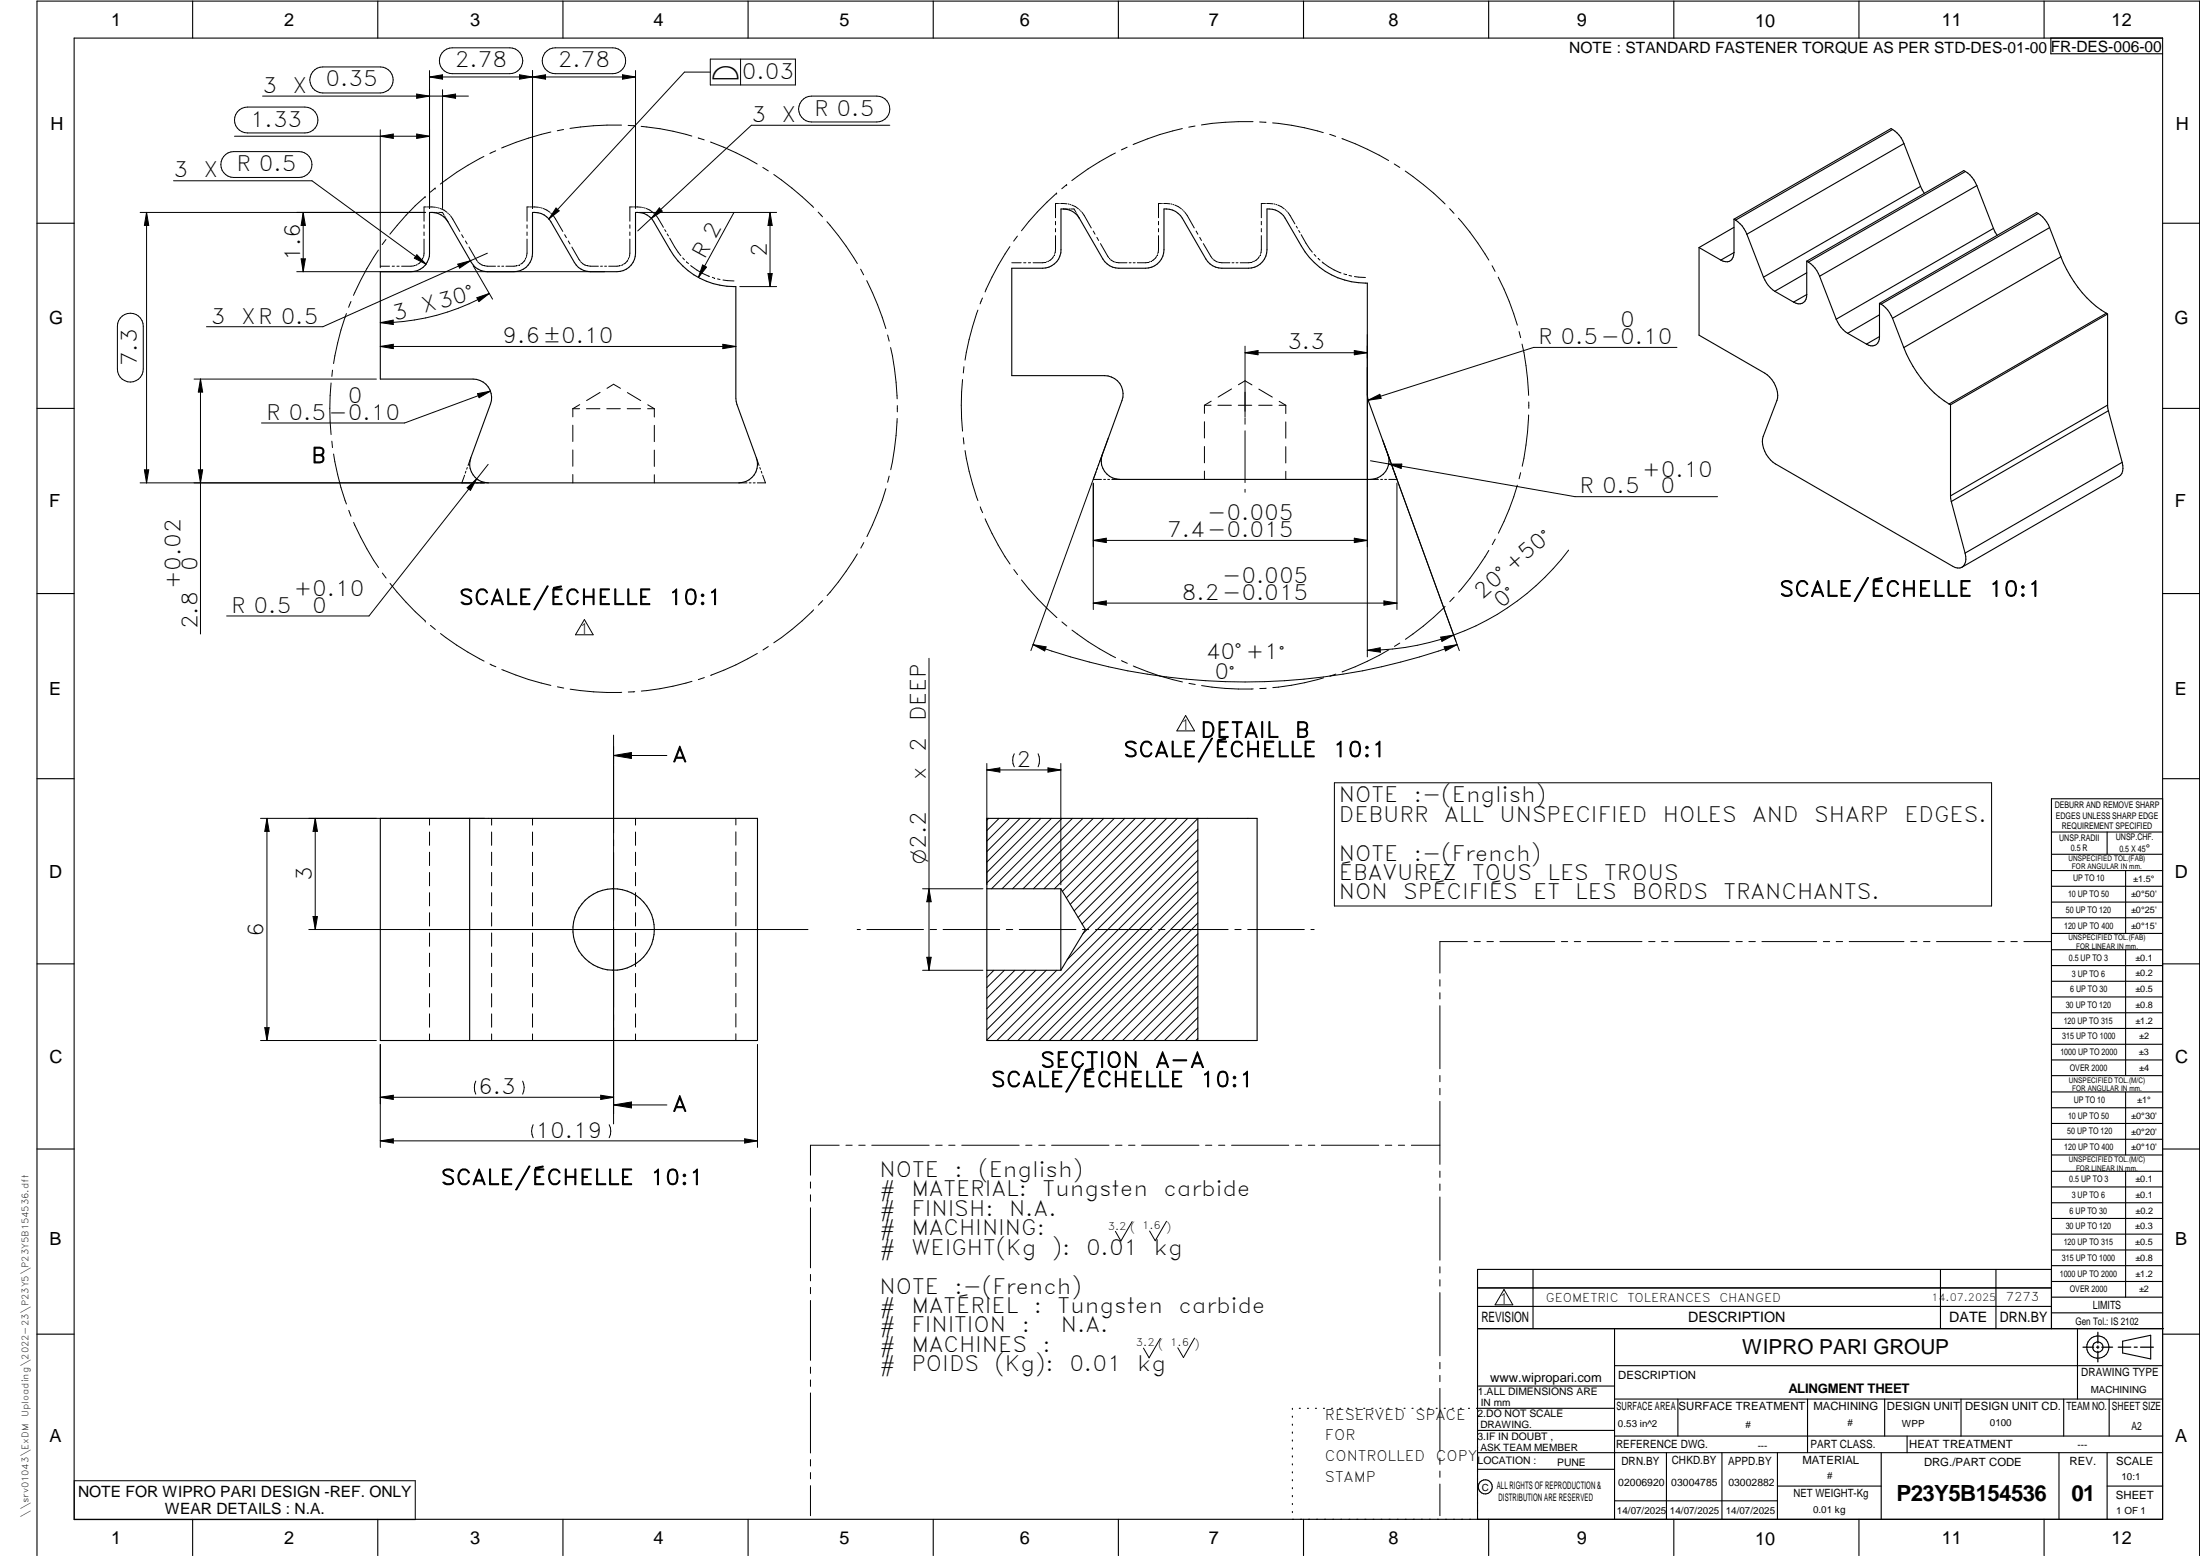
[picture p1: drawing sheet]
<svg xmlns="http://www.w3.org/2000/svg" width="594mm" height="420mm" viewBox="0 0 594 420" stroke-linecap="round" stroke-linejoin="round" font-family="sans-serif">
<g fill="none" stroke="#000" stroke-width=".3">
<path d="M20 10.3h564v400h-564zM52 .3v10M102 .3v10M152 .3v10M202 .3v10M252 .3v10M302 .3v10M352 .3v10M402 .3v10M452 .3v10M502 .3v10M552 .3v10"/>
<path d="M553.8 10.3v4.2h30.2M511.1 35l1.2 .9a7.1 7.1 0 0 1 1.8 2.9M511.1 35l-42.4 24.4M511.1 35l-.4-.3-42.5 24.5M514.1 38.8l4.5 11.5M514.1 38.8l-42.4 24.4M116 57.4a5.1 5.1 0 0 1 4.9 2.5l6.4 11a5 5 0 0 0 4.3 2.5h7.2a4.9 4.9 0 0 0 5-5v-11a5.1 5.1 0 0 1 5 2.5l6.3 11a5 5 0 0 0 4.3 2.5h7.2a5 5 0 0 0 5-5v-11a5 5 0 0 1 4.9 2.5l4.4 7.5a20 20 0 0 0 17.8 10l.1 31 5.5 15.3a5 5 0 0 1-4.7 6.7h-67.8a5.1 5.1 0 0 1-4.7-6.7l5.4-14.6a5 5 0 0 0-4.7-6.7h-25.1v-29h8.3a4.9 4.9 0 0 0 5-5zM286.5 56.4a5.1 5.1 0 0 1 5 2.5l6.3 11a5 5 0 0 0 4.3 2.5h7.2a5 5 0 0 0 5-5v-11a5.1 5.1 0 0 1 5 2.5l6.3 11a5 5 0 0 0 4.3 2.5h7.2a5 5 0 0 0 5-5v-11a5 5 0 0 1 4.9 2.5l4.4 7.5a20 20 0 0 0 17.8 10.1l.1 30.9 5.5 15.3a5 5 0 0 1-4.7 6.8h-67.7a5 5 0 0 1-4.7-6.8l5.3-14.5a5 5 0 0 0-4.7-6.8h-25.1v-29h8.3a5 5 0 0 0 5-5zM468.2 59.2v9M468.2 59.2l.5 .2M468.7 59.4l.6 .5a7.4 7.4 0 0 1 2.4 3.3M518.6 50.3l1 1.9"/>
<path d="M518.6 50.3l-42.4 24.5M530.7 46.3l1.8 1.6 1.3 2.2M530.7 46.3l-42.4 24.5M530.7 46.3l-.4-.2-42.4 24.4M533.8 50.1l4.5 11.6M533.8 50.1l-42.4 24.5M550.4 57.7l1.7 1.5 1.4 2.3M550.4 57.7l-42.4 24.4M550.4 57.7l-.5-.3-42.4 24.5M10 60.3h10M458.8 66.8v23.7l17.7 10.3a7.2 7.2 0 0 1 3.3 7.3l-3.7 9.8a7.3 7.3 0 0 0 3.3 7.4l47.9 27.6a2.14 2.14 0 0 0 2.4 .3 2.14 2.14 0 0 0 1.2-2.2l-.3-1.6M458.8 66.8l5.9 3.4"/>
<path d="M468.2 68.2a2.18 2.18 0 0 1-1 2.3 2.18 2.18 0 0 1-2.5-.3M468.2 68.2l-3.5 2M468.2 61.4l-9.4 5.4M471.7 63.2l4.5 11.6M476.2 74.8l1.3 2.3 1.7 1.6M479.2 78.7l5.1 2.9M487.9 70.5l.4 .3M487.9 70.5v9M487.9 79.5a2.18 2.18 0 0 1-1.1 2.3 2.18 2.18 0 0 1-2.5-.2M487.9 73.7l-8.7 5M487.9 79.5l-3.6 2.1M488.3 70.8l1.8 1.5 1.3 2.3"/>
<path d="M491.4 74.6l4.4 11.6M538.3 61.7l-42.5 24.5M538.3 61.7l1 1.8M553.5 61.5l3 7.8M553.5 61.5l-42.5 24.4M556.5 69.3a30.9 30.9 0 0 0 12.6 15.5M556.5 69.3l-42.4 24.6M584 60.3h10M495.8 86.2l1.4 2.2 1.7 1.6M498.9 90l5.1 2.9M507.5 81.9v9M507.5 90.9a2.15 2.15 0 0 1-1 2.3 2.15 2.15 0 0 1-2.5-.3"/>
<path d="M507.5 85l-8.6 5M507.5 90.9l-3.5 2M507.5 81.9l.5 .2M508 82.1l1.7 1.6 1.3 2.2M511 85.9l3.1 8M514.1 93.9a31.6 31.6 0 0 0 12.2 15.2M568.8 84.6l-42.5 24.5M569.1 84.8v24.6M569.1 84.8l-42.4 24.5M10 110.3h10M526.3 109.1l.4 .2M526.7 109.3v24.6"/>
<path d="M569.1 109.4l-42.4 24.5M569.1 109.4l.2 1.5M569.3 110.9l-42.4 24.5M569.3 110.9l3.8 13.9M584 110.3h10M526.7 133.9l.2 1.5M526.9 135.4l3.7 14M573.1 124.8a3.2 3.2 0 0 1-.9 3.9l-42.4 24.5M573.1 124.8l-42.5 24.6M10 160.3h10M584 160.3h10M10 210.3h10"/>
<path d="M584 215.7h-30v143.1M584 210.3h10M102.7 221h101.8v60h-101.8zM126.8 221v60M266.5 221h73v60h-73zM266.5 240h20M286.5 240l6.6 11-6.6 11M286.5 240v22M323.5 221v60M554 224.7h30M554 230.7h30M554 235.1h30"/>
<path d="M554 239.3h30M569 224.7v6M574 235.1v17M554 243.6h30M554 247.8h30M554 252.1h30M554 256.5h30M574 256.5v33.9M10 260.3h10M266.5 262h20M554 260.7h30M554 265h30"/>
<path d="M554 269.2h30M554 273.5h30M554 277.7h30M584 260.3h10M554 282h30M554 286.2h30M554 290.4h30M554 294.9h30M554 299.1h30M574 294.9v17M10 310.3h10M554 303.4h30"/>
<path d="M554 307.6h30M554 311.9h30M554 316.3h30M574 316.3v34M584 310.3h10M554 320.5h30M554 324.8h30M554 329h30M554 333.2h30M554 337.5h30M399 358.8h185.2M399 352.8h155"/>
<path d="M399 347.8h155M414 342.8v16M436 358.8v51.5M524 342.8v16M539 342.8v16M554 341.8h30M554 346h30M554 350.3h30M554 354.5h30M554 342.8h-155v67.5M561 358.8v19M10 360.3h10"/>
<path d="M399 374.3h37M436 377.8h148M453.1 377.8v10M488.1 377.8v14.5M508.9 377.8v10M529.5 377.8v10M557.3 377.8v10M569.5 377.8v10M573.2 362.2l7.6-1.6v6.3l-7.6-1.6zM584 368.8h-148M584 360.3h10M349 380.3v.3"/>
<path d="M349 382.4v.3M349 384.6v.3M349 386.7v.3M349 388.8v.3M349 391v.3M349 393.1v.3M349 395.3v.3M349 397.4v.3M349 399.5v.3M350.9 380.3h.2M353.1 380.3h.2M355.2 380.3h.3"/>
<path d="M357.4 380.3h.3M359.6 380.3h.3M361.7 380.3h.3M363.9 380.3h.3M366.1 380.3h.3M368.3 380.3h.2M370.4 380.3h.3M372.6 380.3h.3M374.8 380.3h.3M376.9 380.3h.4M379.1 380.3h.3M381.3 380.3h.3"/>
<path d="M383.4 380.3h.4M385.6 380.3h.3M387.8 380.3h.3M390 380.3h.3M392.2 380.3h.3M394.3 380.3h.3M396.5 380.3h.3M398.7 380.3h37.3M399 396.7h37M399 392.3h185M399 386.2h37M436 387.8h148"/>
<path d="M450 392.3v18M465 392.3v18M480 392.3v18M508 392.3v18M515 387.8v4.5M556 392.3v18M569 392.3v18M52 410.3v9.7M102 410.3v9.7M152 410.3v9.7M202 410.3v9.7M252 410.3v9.7"/>
<path d="M302 410.3v9.7M349 401.7v.3M349 403.8v.4M349 406v.3M349 408.1v.3M352 410.3v9.7M402 410.3v9.7M436 405.3h44M452 410.3v9.7M480 401.3h28M502 410.3v9.7M552 410.3v9.7"/>
<path d="M569 401.3h15M10 420v-419.7h584v419.7"/>
<circle cx="165.7" cy="251" r="11"/>
<circle cx="566.5" cy="363.7" r="1.39"/>
<circle cx="566.5" cy="363.8" r="3"/>
<circle cx="401.1" cy="401.5" r="1.9"/>
</g>
<g fill="none" stroke="#000" stroke-width=".27">
<path d="M85 18.8l.6-.4 1.6-.3h15.5a3.5 3.5 0 0 1 3.5 3.5 3.5 3.5 0 0 1-3.5 3.5h-15.5a3.5 3.5 0 0 1-3.3-2.4 3.5 3.5 0 0 1 1.1-3.9zM116 19.1v37.2M120 13.7l1.4-.7 .7-.1h15.6a3.5 3.5 0 0 1 3.5 3.5 3.5 3.5 0 0 1-3.5 3.5h-15.6a3.5 3.5 0 0 1-3.3-2.3 3.5 3.5 0 0 1 1.2-3.9zM143.8 19.1v37.2M147.2 14.2a3.5 3.5 0 0 1 2.7-1.3h15.6a3.5 3.5 0 0 1 3.4 3.5 3.5 3.5 0 0 1-3.4 3.5h-15.6a3.5 3.5 0 0 1-3.1-2 3.5 3.5 0 0 1 .4-3.7zM171.6 19.1v37.2M191.8 19.5h-7l-36.6 39.6M191.8 16h23v6.9h-23zM200 16v6.9M63.3 36.8h52.7M64.1 30.2a3.5 3.5 0 0 1 2.7-1.3h15.5a3.5 3.5 0 0 1 3.5 3.5 3.5 3.5 0 0 1-3.5 3.5h-15.5a3.5 3.5 0 0 1-3.1-2 3.5 3.5 0 0 1 .4-3.7zM70.9 26h55.6"/>
<path d="M102.7 35.1v37.2M102.7 36.8l3.5-.6v1.2zM112.5 36.2l3.5 .6-3.5 .6zM112.5 25.4l3.5 .6-3.5 .5zM116 20.8h55.6M116 20.8l3.5-.6v1.2zM119.5 26l3.5-.6v1.1zM119.5 24.2v32.1M140.3 20.2l7 1.2v-1.2l-7 1.2zM148.8 35.6a80.7 80.7 0 0 0-13.3 4.4M152.2 35l-1.7 .3M167.8 33.8h-.3a77 77 0 0 0-13.6 .9"/>
<path d="M168.1 20.2l3.5 .6-3.5 .6zM169.6 33.9l1.8 .1M173.1 34.1a67.6 67.6 0 0 1 13.7 2.6M188.5 37.3l1.7 .5M191.8 38.4a73.3 73.3 0 0 1 12.7 5.9M216.4 27.3a3.3 3.3 0 0 1 2.8-1.3h17.6a3.5 3.5 0 0 1 3.5 3.4 3.5 3.5 0 0 1-3.5 3.5h-17.6a3.5 3.5 0 0 1-3.2-1.9 3.5 3.5 0 0 1 .4-3.7zM240.3 33.8h-37.4l-30.7 28.6M304.4 39.8l-1.6 .7M319.3 34.7a71.1 71.1 0 0 0-13.3 4.3M322.7 34l-1.7 .3M338.4 32.9h-.4a77 77 0 0 0-13.6 .8M340.1 32.9l1.8 .1"/>
<path d="M343.7 33.2a67.6 67.6 0 0 1 13.6 2.6M359.1 36.3l1.6 .5M362.4 37.4a73.3 73.3 0 0 1 12.6 5.9M37.8 57.4h77.1M39.6 57.4l.6 3.5h-1.2zM39.6 57.4v73M46.9 48.8h37.3l30.9 22.5M60.4 42.2a3.3 3.3 0 0 1 2.7-1.3h17.6a3.5 3.5 0 0 1 3.5 3.5 3.5 3.5 0 0 1-3.5 3.5h-17.6a3.5 3.5 0 0 1-3.1-2 3.5 3.5 0 0 1 .4-3.7zM81.9 57.4v16M81.9 57.4l.6 3.5h-1.2zM114.8 53.1h.1M114.8 53.1a71.9 71.9 0 0 0-9.5 10.1"/>
<path d="M115.1 55.9h-.6v3.8M115.3 55.9h.1M115.6 55.9h.2M115.9 55.9l1.7 .1M116.6 57.4h.9M117.5 50.8l-1.3 1.1M117.5 50.8h.1M117.7 57.4h.2M117.9 56l.2 .1M118.2 57.4h.2M118.4 56.1l.2 .1M118.6 57.4h.9l.4 .7"/>
<path d="M118.9 56.3l1.8 1M120.1 58.4l.1 .1M120.3 58.8l.1 .1M120.5 59.1l.4 .8M120.9 57.5l.2 .2M121.3 57.9l.1 .1M121.7 58.3l2.5 4.2M130.7 42.2a72.4 72.4 0 0 0-11.8 7.5M133.9 40.7l-1.6 .7M142.9 55.9h-.6v3.8M143.1 55.9h.1M143.4 55.9h.1"/>
<path d="M143.8 55.9l1.6 .1M145.7 56l.2 .1M146.2 56.1l.2 .1M146.7 56.3l1.8 1M148.7 57.5l.2 .2M149.1 57.9l.1 .1M149.4 58.3l2.6 4.2M150.1 56.2l.9 .7-2.8 2.2zM170.7 55.9h-.6v3.8M170.9 55.9h.1M171.2 55.9h.2M171.6 55.9l1.6 .1"/>
<path d="M172.6 57.4h37.1M173.5 56l.2 .1M174 56.1l.2 .1M174.5 56.3l1.8 1M176.5 57.5l.2 .2M176.9 57.9l.1 .1M177.2 58.3l1.9 3.1M178 56.1l.8 .9-2.9 2zM198.2 57.4l-9.6 17.5M206 45.2l1.5 .9M207.9 57.4l.6 3.5h-1.1zM207.9 57.4v20"/>
<path d="M209 47.1a82.7 82.7 0 0 1 10.7 8.9M220.9 57.3l1.2 1.2M223.3 59.9a77.8 77.8 0 0 1 8.2 11.3M285 59.8v.9M285.3 52.2a71.4 71.4 0 0 0-9.5 10.1M285.3 52.2h.1M285.6 54.9h-.6v3.9M285.8 54.9h.2M286.2 54.9h.1M286.5 54.9l1.6 .1M287.1 56.4h.9M288 49.9h.1"/>
<path d="M288 49.9l-1.3 1.1M288.2 56.4h.2M288.5 55.1h.2M288.7 56.4h.2M288.9 55.2l.2 .1M289.1 56.4h.9l.5 .8M289.4 55.4l1.8 1M290.6 57.4l.1 .2M290.8 57.8l.1 .2M291 58.2l.5 .7M291.4 56.6l.2 .1M291.8 56.9l.2 .2"/>
<path d="M292.2 57.3l2.5 4.3M301.2 41.3a72.4 72.4 0 0 0-11.8 7.5M312.8 59.8v.9M313.4 54.9h-.6v3.9M313.6 54.9h.2M314 54.9h.1M314.3 54.9l1.6 .1M316.2 55.1h.2M316.7 55.2l.2 .1M317.2 55.4l1.8 1M319.2 56.6l.2 .1M319.6 56.9l.2 .2"/>
<path d="M319.9 57.3l2.6 4.3M340.6 59.8v.9M341.2 54.9h-.6v3.9M341.4 54.9h.1M341.8 54.9h.1M342.1 54.9l1.6 .1M344 55.1h.2M344.5 55.2l.3 .1M345.1 55.4l1.7 1M347 56.6l.2 .1M347.4 56.9l.1 .2M347.8 57.3l1.9 3.2"/>
<path d="M376.5 44.3l1.5 .9M379.5 46.2a82.7 82.7 0 0 1 10.7 8.9M391.4 56.3l1.2 1.3M393.8 58.9a71.3 71.3 0 0 1 8.2 11.3M80.1 73.4h83.2M81.3 69.9h1.2l-.6 3.5zM102.2 67.5a75.4 75.4 0 0 0-6.7 12.3M102.7 71.9h2.5M104.2 64.7l-1 1.3M105.9 71.9h.6M107.2 71.9h.6M111.8 71.8l-3.3 .1"/>
<path d="M112.2 71.6l-.2 .1M112.6 68.8l2.5 2.5-3.2-1.6zM112.6 71.5h-.2M114 70.2l-1.2 1.1M114.2 69.9l-.1 .1M114.3 69.4v.2M114.5 64.6l-.1 4.6M114.5 60.7v.9M114.5 62.7v.9M123.6 71.3l3.5-.9-3 2zM124.7 63.4l.4 .8M125.7 65.1l.4 .8"/>
<path d="M126.7 66.7l2.2 3.8M127.8 71.8l5.2 9M129 70.7l.1 .1M129.2 70.9l.1 .1M129.4 71.1l.9 .5M130.5 71.7h.1M130.8 71.8h.1M131.1 71.8l2.7 .1M131.6 68.4l-44.4 19.8h-31.5M132.1 79.2a58.5 58.5 0 0 1-29.4 7.9M134.4 71.9h.5M135.5 71.9h.5"/>
<path d="M139.6 71.8l-3 .1M140 71.6l-.2 .1M140.2 71.5h.1M141.8 70.2l-1.2 1.1M141.9 69.9v.1M142.1 69.4v.2M142.3 64.6l-.1 4.6M142.3 60.7v.9M142.3 62.7v.9M152.5 63.4l.4 .8M153.5 65.1l.4 .8M154.4 66.7l2.3 3.8"/>
<path d="M156.8 70.7l.1 .1M157 70.9l.1 .1M157.2 71.1l1 .5M158.3 71.7h.1M158.6 71.8h.1M158.9 71.8l2.7 .1M162.2 71.9h.5M163.3 71.9h.5M167.4 71.8l-3 .1M167.8 71.6l-.2 .1M168.2 71.5h-.2M169.5 70.2l-1.1 1.1"/>
<path d="M169.7 69.9v.1M169.9 69.4l-.1 .2M170.1 64.6l-.1 4.6M170.1 60.7v.9M170.1 62.7v.9M179.5 62l.3 .5M180.2 63.2l.3 .5M180.8 64.3l1.4 2.3 1.6 2.4M184.4 69.6l.4 .5M185.4 70.7l.5 .5M186.5 71.7a18 18 0 0 0 5.1 2.9M189.7 71.5l1.1 .6-2.2 2.8z"/>
<path d="M192.4 74.9l.6 .2M193.8 75.3l.6 .2M195.2 75.6l3 .3M199.8 77.4h9.9M207.4 73.9h1.1l-.6 3.5zM232.4 72.7l.8 1.5M234.1 75.8a81.4 81.4 0 0 1 5.1 12.9M272.7 66.6a71.7 71.7 0 0 0-6.7 12.2M273.2 71h2.6M274.7 63.8l-1 1.3M276.4 71h.6M277.7 71h.6"/>
<path d="M282.3 70.9l-3.3 .1M282.7 70.7h-.1M283.1 70.5l-.2 .1M284.5 69.3l-1.2 1.1M284.7 69h-.1M284.8 68.5v.2M285 63.6l-.1 4.7M285 61.7v.9M295.2 62.4l.5 .8M296.2 64.1l.5 .8M297.2 65.8l2.2 3.8M299.7 69.9l.1 .1"/>
<path d="M299.9 70.1l1 .6M301 70.7l.2 .1M301.3 70.8l.1 .1M301.6 70.9l2.7 .1M304.9 71h.5M306 71h.5M310.1 70.9l-3 .1M310.5 70.7h-.2M310.8 70.6h.1M312.3 69.3l-1.2 1.1M312.5 69h-.1M312.6 68.5v.2"/>
<path d="M312.8 63.6l-.1 4.7M312.8 61.7v.9M323 62.4l.5 .8M324 64.1l.4 .8M324.9 65.8l2.3 3.8M327.3 69.8h.1M327.5 69.9l.1 .1M327.7 70.1l1 .6M328.8 70.7l.1 .1M329.1 70.8l.1 .1M329.4 70.9l2.7 .1M332.7 71h.5"/>
<path d="M333.8 71h.5M337.9 70.9l-3 .1M338.3 70.7h-.1M338.7 70.5l-.2 .1M340.1 69.3l-1.2 1.1M340.3 69h-.1M340.4 68.5v.2M340.6 63.6l-.1 4.7M340.6 61.7v.9M350 61.1l.3 .5M350.7 62.2l.3 .6M351.4 63.4l1.3 2.3 1.7 2.4"/>
<path d="M354.9 68.7l.4 .5M355.9 69.8l.5 .4M357 70.7a16.4 16.4 0 0 0 5.1 3M362.9 74l.6 .2M364.3 74.4l.7 .1M365.8 74.7l2.9 .2M402.9 71.8l.8 1.5M404.6 74.8a72 72 0 0 1 5.1 13M33 85.3a3.5 3.5 0 0 1 3.7-.4 3.5 3.5 0 0 1 2 3.2v11.6a3.5 3.5 0 0 1-3.5 3.5 3.5 3.5 0 0 1-3.5-3.5v-11.6a3.5 3.5 0 0 1 1.3-2.8zM89.8 99.9l-.2 1.7M93.5 84.7a66.2 66.2 0 0 0-3.4 13.5M94.8 81.4l-.7 1.6"/>
<path d="M102.7 87.1l3.5-.7v1.2zM102.7 93.6l3.5-.6v1.1zM102.7 93.6h96M128.8 80.4l3.3-1.2-2.8 2.2zM195.2 93l3.5 .6-3.5 .5zM239.7 90.5l.4 1.6M240.5 93.9a75.1 75.1 0 0 1 1.8 13.8M260.3 99l-.2 1.7M264.1 83.7a75.5 75.5 0 0 0-3.5 13.5M265.3 80.5l-.6 1.5M336.2 95.2h33M336.2 93.5v19.1"/>
<path d="M336.2 95.2l3.5-.5v1.1zM365.7 94.7l3.5 .6-3.5 .5zM369.2 90.4v87M410.2 89.5l.4 1.7M411 92.9a75.1 75.1 0 0 1 1.8 13.9M452.8 93.8h-38.7l-44.7 14.3M52.4 102.4h49.2M54.1 102.4v68.8M54.1 102.4l.6 3.5h-1.2zM89.4 103.4a71.8 71.8 0 0 0 0 13.9M89.6 119.1l.2 1.8M128.9 106.3l3.6-.7-3.1 1.8z"/>
<path d="M132.5 105.6l-23.2 8.6h-38.7M154.7 110.4h1.8M154.7 110.4v2.2M154.7 114.8v4.4M156.5 109.3l-1.8 1.1M158.4 110.4h3.6M162 106l-3.6 2.2M163.9 110.4h3.6M167.5 104.9l-1.8-1.1-1.8 1.1M169.4 110.4h3.6M169.4 106l3.6 2.2M174.9 110.4h1.8"/>
<path d="M174.9 109.3l1.8 1.1M176.7 110.4v2.2M176.7 114.9v4.4M242.3 113a78.2 78.2 0 0 1-1.8 13.8M242.3 109.5v1.7M259.9 102.5a71.8 71.8 0 0 0 0 13.9M260.1 118.2l.2 1.7M299.3 118.2l-20.9 57.5M325.2 109.4v2.2M325.2 113.9v4.4M325.2 109.4h1.8M327.1 108.3l-1.9 1.1"/>
<path d="M328.9 109.4h3.6M332.6 105l-3.7 2.2M334.4 109.4h3.6M334.4 103.9l1.8-1.1 1.9 1.1M336.2 112.9v1.7M336.2 116.3v14M339.9 109.4h3.6M339.9 105.1l3.7 2.1M345.4 109.4h1.8M345.4 108.4l1.8 1M347.2 109.4v2.3M347.2 113.9v4.4"/>
<path d="M369.4 108.1l3.2-1.6 .4 1.1zM373.3 118.7l20.8 57M412.8 112.1a78.2 78.2 0 0 1-1.8 13.8M412.8 108.5v1.8M37.8 130.4h94M39 126.9h1.2l-.6 3.5zM53.5 126.9h1.2l-.6 3.5zM90.1 122.6a72.4 72.4 0 0 0 3.5 13.5M94.2 137.8l.6 1.6M125.5 128.3l-.8 2.1M125.8 127.3l-.2 .5M126.1 131.7l2.6-2.4-1.7 3.1z"/>
<path d="M126.2 126.2l-.2 .5M127.1 123.7l-.7 2M131.8 125.4l-32.2 40.9h-38.4M154.7 121.5v4.4M154.7 128.1v2.3M176.7 121.5v4.4M176.7 128.2v2.2M199.6 130.4h2.1M202.3 130.4h.5M203.4 130.4h.5M204.3 123.7l.7 2M205.2 126.2l.2 .5"/>
<path d="M205.6 127.3l.1 .5M205.9 128.3l.8 2.1h-2.2M239.2 132a82.3 82.3 0 0 1-5.1 12.9M240.1 128.6l-.4 1.6M260.6 121.7a72.4 72.4 0 0 0 3.5 13.5M264.7 136.9l.6 1.5M295.2 130.5v34.1M296 127.4l-.8 2.1h2.2M296.4 126.3l-.2 .5M297.7 122.7l-.8 2.1M298 129.5h.5M299.1 129.5h.5"/>
<path d="M300.2 129.5h2.2M325.2 120.6v4.4M325.2 127.2v2.3M336.2 132.1v.8M347.2 120.6v4.4M347.2 127.3v2.2M370.1 129.5h2.1M370.1 124.4l55.2 9.7h38.5M372.8 129.5h.5M373.9 129.5h.5M374.8 122.7l.7 2.1M375 125.3h3.5l-.1 1.2z"/>
<path d="M375 129.5h2.2M375.7 125.3l.2 .5M376.1 126.3l.2 .5M377.2 130.5v34.1M409.7 131a72.6 72.6 0 0 1-5.1 13M410.6 127.6l-.4 1.7M95.5 141.1l.3 .7a75.7 75.7 0 0 0 6.4 11.4M103.2 154.7l1.1 1.4M105.3 157.5a74.4 74.4 0 0 0 9.5 10.1M231.5 149.6a76.9 76.9 0 0 1-8.2 11.2M233.2 146.5l-.8 1.5M266 140.1a73.6 73.6 0 0 0 6.7 12.2"/>
<path d="M273.8 153.8l1 1.4M275.8 156.6a71.8 71.8 0 0 0 9.6 10.2M295.2 145.9l3.5-.6v1.2zM295.2 145.9h74M365.7 145.3l3.5 .6-3.5 .6zM402 148.6a76.9 76.9 0 0 1-8.1 11.3M403.8 145.6l-.8 1.5M423.6 148.5a67.8 67.8 0 0 1-31.1 23M114.8 167.7h.1M116.2 168.9l1.4 1.1M119 171.1a73.2 73.2 0 0 0 11.7 7.4M132.3 179.3l1.6 .7"/>
<path d="M157.8 167.3l2.4 4.1h-4.8zM204.5 176.4a73.3 73.3 0 0 1-12.6 6M207.5 174.6l-1.5 .9M219.7 164.7a65.9 65.9 0 0 1-10.7 8.9M222.2 162.2l-1.2 1.2M250.9 177.8v84.2M279 174.1a167.6 167.6 0 0 0 114.4 0M279 174.1l3.5 .6-.4 1.1zM286.8 167.9l1.3 1.1M289.5 170.1a73.2 73.2 0 0 0 11.7 7.5M295.2 162.9l3.5-.6v1.1zM295.2 162.9h82"/>
<path d="M302.8 178.4l1.6 .7M306 179.8a74.5 74.5 0 0 0 13.3 4.4M369.2 175.6l3.5-.7v1.2zM373.7 162.3l3.5 .6-3.5 .5zM375 175.5a77.7 77.7 0 0 1-12.6 5.9M378 173.7l-1.5 .8M389 172l3.5-.5-3.1 1.7zM390 174.7l3.4-.6-3.1 1.7zM390.2 163.7a67.4 67.4 0 0 1-10.7 8.9M392.5 171.5a68.2 68.2 0 0 1-23.3 4.1M392.7 161.2l-1.2 1.3M135.5 180.8l.5 .2a70.3 70.3 0 0 0 12.8 4.1"/>
<path d="M150.5 185.5l1.7 .3M154 186.1a72.7 72.7 0 0 0 13.9 .8M165.7 198.5v105M171.4 186.8l-1.7 .1M186.9 184a70.8 70.8 0 0 1-13.7 2.6M190.2 183l-1.6 .5M320.2 193.2l2.4 4.2h-4.8zM321 184.5l1.7 .3M324.5 185.1a68.1 68.1 0 0 0 13.9 .9M341.9 185.8l-1.7 .1M357.4 183a70.8 70.8 0 0 1-13.7 2.7M360.7 182l-1.6 .5"/>
<path d="M165.7 204h14.4M165.7 204l4.8-.8v1.6zM266.5 206.2v32.7M266.5 207.9l3.5-.6v1.2zM266.5 207.9h20M273.9 203.5a3.9 3.9 0 0 0 0 3.6M280.3 203.5a4.2 4.2 0 0 1 0 3.6M283 207.3l3.5 .6-3.5 .6zM286.5 206.2v32.7M360.3 211.4h177.5v33.2h-177.5zM70.4 221h60.4M72.1 221l.6 3.5h-1.2z"/>
<path d="M72.1 221v60M85.1 221v30M85.1 221l.6 3.5h-1.2zM116 221v1.8M116 224.7v3.6M116 230.1v3.6M116 235.6v3.6M132.8 221v1.8M132.8 224.7v3.6M132.8 230.1v3.6M132.8 235.6v3.6M143.8 221v1.8"/>
<path d="M143.8 224.7v3.6M143.8 230.1v3.6M143.8 235.6v3.6M171.6 221v1.8M171.6 224.7v3.6M171.6 230.1v3.6M171.6 235.6v3.6M198.7 221v1.8M198.7 224.6v3.6M198.7 230.1v3.6M198.7 235.5v3.6M249.1 240h16.3"/>
<path d="M250.9 240l.6 3.5h-1.2zM266.9 221l-.4 .4M269.8 221l-3.3 3.3M272.6 221l-6.1 6.1M275.5 221l-9 9M278.3 221l-11.8 11.8M281.1 221l-14.6 14.6M283.9 221l-17.4 17.4M286.8 221l-19 19M289.6 221l-19 19M292.4 221l-19 19M295.2 221l-18.9 19"/>
<path d="M298.1 221l-19 19M300.9 221l-19 19M303.7 221l-19 19M306.6 221l-19.7 19.7M309.4 221l-21.5 21.4M312.2 221l-23.2 23.2M315 221l-24.9 25M317.9 221l-26.8 26.7M320.7 221l-28.5 28.5M323.5 238l-43 43M323.5 235.2l-45.8 45.8M323.5 232.3l-48.6 48.7"/>
<path d="M323.5 229.5l-51.5 51.5M323.5 226.7l-54.3 54.3M323.5 221l-31.1 31.1M323.5 223.9l-35.3 35.3M84.5 247.5h1.2l-.6 3.5zM116 241v3.6M116 246.5v3.6M116 251.9v3.6M116 257.4v3.6M132.8 241v3.6M132.8 246.5v3.6M132.8 251.9v3.6"/>
<path d="M132.8 257.4v3.6M143.8 241v3.6M143.8 246.5v3.6M143.8 251.9v3.6M143.8 257.4v3.6M171.6 241v3.6M171.6 246.5v3.6M171.6 251.9v3.6M171.6 257.4v3.6M198.7 241v3.6M198.7 246.4v3.6M198.7 251.9v3.6"/>
<path d="M198.7 257.3v3.6M218.2 251h-134.8M231.5 251h.8M234.1 251h15.3M250.3 258.5h1.2l-.6 3.5zM251.2 251h1.7M254.7 251h15.3M271.7 251h1.8M275.2 251h15.3M292.3 251h1.7M295.8 251h15.3M312.9 251h1.7"/>
<path d="M316.4 251h15.2M323.5 257.8l-23.2 23.2M323.5 255l-26 26M323.5 252.1l-28.9 28.9M323.5 249.3l-31.7 31.7M323.5 246.5l-34.5 34.5M323.5 243.7l-37.3 37.3M323.5 240.8l-40.2 40.2M333.5 251h1.6M336.9 251h15.3M354 251h.9M396.2 254.3h-7.4v8.5"/>
<path d="M398.1 254.3h1.6M401.5 254.3h1.8M405 254.3h14.8M421.6 254.3h1.7M425.1 254.3h1.7M428.6 254.3h14.8M445.2 254.3h1.7M448.7 254.3h1.7M452.2 254.3h14.8M468.8 254.3h1.7M472.3 254.3h1.7M475.8 254.3h14.8"/>
<path d="M492.4 254.3h1.7M495.8 254.3h1.8M499.4 254.3h14.7M516 254.3h1.6M519.4 254.3h1.8M522.9 254.3h14.8M539.5 254.3h1.7M543 254.3h1.7M546.5 254.3h7.4M71.5 277.5h1.2l-.6 3.5zM116 262.8v3.6M116 268.3v3.6"/>
<path d="M116 273.8v3.6M116 279.2v1.8M132.8 262.8v3.6M132.8 268.3v3.6M132.8 273.8v3.6M132.8 279.2v1.8M143.8 262.8v3.6M143.8 268.3v3.6M143.8 273.8v3.6M143.8 279.2v1.8M171.6 262.8v3.6M171.6 268.3v3.6"/>
<path d="M171.6 273.8v3.6M171.6 279.2v1.8M198.7 262.8v3.6M198.7 268.3v3.6M198.7 273.7v3.6M198.7 279.1v1.9M249.1 262h16.3M268.4 262l-1.9 1.9M271.2 262l-4.7 4.7M274.1 262l-7.6 7.5M276.9 262l-10.4 10.4M279.7 262l-13.2 13.2"/>
<path d="M282.5 262l-16 16M285.4 262l-18.9 18.8M323.5 277.6l-3.4 3.4M323.5 274.8l-6.2 6.2M323.5 271.9l-9.1 9.1M323.5 269.1l-11.9 11.9M323.5 266.3l-14.7 14.7M323.5 263.4l-17.6 17.6M323.5 260.6l-20.4 20.4M388.8 264.5v1.8M388.8 268.1v1.6M388.8 271.6v17"/>
<path d="M70.4 281h31.2M102.7 282v27.8M102.7 296.3l3.5-.6v1.2zM102.7 296.3h63M128.5 291.9a4.2 4.2 0 0 0 0 3.5M141.1 291.9a3.9 3.9 0 0 1 0 3.5M162.2 295.7l3.5 .6-3.5 .6zM165.7 298.4l4.8-.8v1.6zM165.7 298.4h14.4M204.5 282v27.8M323.5 280.4l-.6 .6M388.8 290.4v1.7"/>
<path d="M388.8 293.9v1.7M388.8 297.4v17M102.7 308.1l3.5-.6v1.2zM102.7 308.1h101.8M144 303.7a3.9 3.9 0 0 0 0 3.5M164.5 303.7a3.9 3.9 0 0 1 0 3.5M201.1 307.5l3.4 .6-3.4 .6zM218.9 319.2v1.6M226.6 309.2h-7.7v8.1M228.4 309.2h1.7M231.9 309.2h1.7M235.4 309.2h15.5"/>
<path d="M252.7 309.2h1.7M256.2 309.2h1.7M259.7 309.2h15.5M277 309.2h1.7M280.5 309.2h1.7M284 309.2h15.5M301.2 309.2h1.8M304.8 309.2h1.7M308.3 309.2h15.5M325.5 309.2h1.7M329.1 309.2h1.6M332.6 309.2h15.4"/>
<path d="M349.8 309.2h1.7M353.3 309.2h1.7M356.8 309.2h15.5M374.1 309.2h1.7M377.6 309.2h1.7M381.1 309.2h7.7M388.8 316.2v1.7M388.8 319.7v1.7M218.9 322.6v1.8M218.9 326.1v16.2M305.7 329.9l-3 5.2-1.5-2.6M315 329.8l-3.1 5.2-1.5-2.6"/>
<path d="M388.8 323.2v17.1M218.9 344.1v1.8M218.9 347.6v1.7M218.9 351.2v16.1M388.8 342.1v1.6M388.8 345.6v1.7M388.8 349v17.1M406.1 348.2l2.4 4.1h-4.8zM218.9 369.1v1.7M218.9 372.6v1.8M218.9 376.1v16.2M313.3 361.4l-3 5.2-1.5-2.6"/>
<path d="M322.6 361.3l-3 5.3-1.6-2.7M388.8 367.9v1.7M388.8 371.4v1.7M388.8 374.9v17M20.1 399.8h92v10.5h-92zM218.9 394.1v1.8M218.9 397.6v1.7M388.8 393.7v1.7M388.8 397.2v1.7M218.9 401.2v8.1M388.8 400.7v8.6"/>
</g>
<path d="M566.5 359.7v3M562.5 363.8h2.9M566.1 363.8h.7M566.5 363.4v.7M566.5 364.9v2.8M567.6 363.8h2.9M572 363.8h3.4M576.3 363.8h.8M578 363.8h3.5" fill="none" stroke="#000" stroke-width=".34"/>
<g fill="#000">
<path d="M102.7 36.8l3.5-.6v1.2zM112.5 36.2l3.5 .6-3.5 .6zM112.5 25.4l3.5 .6-3.5 .5zM116 20.8l3.5-.6v1.2zM119.5 26l3.5-.6v1.1zM140.3 20.2l3.5 .6-3.5 .6zM143.8 20.8l3.5-.6v1.2zM168.1 20.2l3.5 .6-3.5 .6zM150.1 56.2l.9 .7-2.8 2.2zM178 56.1l.8 .9-2.9 2zM39.6 57.4l.6 3.5h-1.2zM81.9 57.4l.6 3.5h-1.2z"/>
<path d="M81.3 69.9h1.2l-.6 3.5zM112.6 68.8l2.5 2.5-3.2-1.6zM123.6 71.3l3.5-.9-3 2zM189.7 71.5l1.1 .6-2.2 2.8zM207.4 73.9h1.1l-.6 3.5zM207.9 57.4l.6 3.5h-1.1zM102.7 93.6l3.5-.6v1.1zM102.7 87.1l3.5-.7v1.2zM128.8 80.4l3.3-1.2-2.8 2.2zM195.2 93l3.5 .6-3.5 .5zM336.2 95.3l3.5-.6v1.1zM365.7 94.7l3.5 .6-3.5 .5z"/>
<path d="M54.1 102.4l.6 3.5h-1.2zM128.9 106.3l3.6-.7-3.1 1.8zM369.4 108.1l3.2-1.6 .3 1.1zM39 126.9h1.2l-.6 3.5zM53.5 126.9h1.2l-.6 3.5zM126.1 131.7l2.6-2.4-1.7 3.1zM375 125.3h3.5l-.1 1.2zM295.2 145.9l3.5-.6v1.2zM365.7 145.3l3.5 .6-3.5 .6zM279 174.1l3.5 .6-.4 1.1zM295.2 162.9l3.5-.6v1.1zM369.2 175.6l3.5-.7v1.2z"/>
<path d="M373.7 162.3l3.5 .6-3.5 .5zM389 172l3.5-.5-3.1 1.7zM390 174.7l3.4-.6-3.1 1.7zM165.7 204l4.8-.8v1.6zM266.5 207.9l3.5-.6v1.2zM283 207.3l3.5 .6-3.5 .6zM72.1 221l.6 3.5h-1.2zM85.1 221l.6 3.5h-1.2zM84.5 247.5h1.2l-.6 3.5zM250.3 258.5h1.2l-.6 3.5zM250.9 240l.6 3.5h-1.2zM71.5 277.5h1.2l-.6 3.5z"/>
<path d="M102.7 296.3l3.5-.6v1.2zM162.2 295.7l3.5 .6-3.5 .6zM165.7 298.4l4.8-.8v1.6zM102.7 308.1l3.5-.6v1.2zM201.1 307.5l3.4 .6-3.4 .6z"/>
</g>
<g font-size="6">
<text x="512.1" y="405.2">P23Y5B154536</text>
<text x="559.4" y="405.2">01</text>
</g>
<g font-size="5.7">
<text x="87.9" y="23.3">0.35</text>
<text x="122.8" y="18.2">2.78</text>
<text x="150.7" y="18.2">2.78</text>
<text x="200.3" y="21.2">0.03</text>
<text x="70.9" y="25.1">3</text>
<text x="79" y="25.1">X</text>
<text x="67.5" y="34.2">1.33</text>
<text x="202.9" y="32.9">3</text>
<text x="211" y="32.9">X</text>
<text x="219.9" y="31.2">R 0.5</text>
<text x="46.9" y="47.9">3</text>
<text x="55" y="47.9">X</text>
<text x="63.8" y="46.2">R 0.5</text>
<text x="81" y="70.4" transform="rotate(-90 81 70.4)">1.6</text>
<text x="190.2" y="70.1" transform="rotate(-61 190.2 70.1)">R 2</text>
<text x="207.1" y="69.3" transform="rotate(-90 207.1 69.3)">2</text>
<text x="57" y="87.4">3</text>
<text x="65.1" y="87.4">XR 0.5</text>
<text x="106.6" y="86.7" transform="rotate(-15 106.6 86.7)">3</text>
<text x="114.4" y="84.6" transform="rotate(-15 114.4 84.6)">X30°</text>
<text x="437.5" y="88.4">0</text>
<text x="135.7" y="92.7">9.6±0.10</text>
<text x="347.6" y="94.4">3.3</text>
<text x="415.4" y="93">R 0.5-0.10</text>
<text x="37" y="98.9" transform="rotate(-90 37 98.9)">7.3</text>
<text x="71.8" y="113.3">R 0.5-0.10</text>
<text x="93.9" y="108.8">0</text>
<text x="84" y="125">B</text>
<text x="443.5" y="128.7">+0.10</text>
<text x="426.5" y="133.2">R 0.5</text>
<text x="448.4" y="133.2">0</text>
<text x="326" y="140.5">-0.005</text>
<text x="315.2" y="145">7.4-0.015</text>
<text x="53.3" y="154.1" transform="rotate(-90 53.3 154.1)">0</text>
<text x="48.7" y="159.1" transform="rotate(-90 48.7 159.1)">+0.02</text>
<text x="79.3" y="160.9">+0.10</text>
<text x="319.1" y="162">8.2-0.015</text>
<text x="330" y="157.4">-0.005</text>
<text x="400.3" y="162" transform="rotate(-41 400.3 162)">20°+50v</text>
<text x="480.5" y="161">SCALE/ÉCHELLE</text>
<text x="537" y="161">10:1</text>
<text x="62.4" y="165.5">R 0.5</text>
<text x="84.3" y="165.5">0</text>
<text x="123.9" y="163.3">SCALE/ÉCHELLE</text>
<text x="180.5" y="163.3">10:1</text>
<text x="405.5" y="164.4" transform="rotate(-41 405.5 164.4)">0v</text>
<text x="53.3" y="170" transform="rotate(-90 53.3 170)">2.8</text>
<text x="325.6" y="178">40°+1v</text>
<text x="328" y="183.3">0v</text>
<text x="250" y="194.8" transform="rotate(-90 250 194.8)">DEEP</text>
<text x="250" y="202.9" transform="rotate(-90 250 202.9)">2</text>
<text x="324.1" y="199.1">DETAIL</text>
<text x="349.7" y="199.1">B</text>
<text x="181.6" y="205.7">A</text>
<text x="274.5" y="207.1">2</text>
<text x="303.4" y="204.4">SCALE/ÉCHELLE</text>
<text x="359.9" y="204.4">10:1</text>
<text x="250" y="210.7" transform="rotate(-90 250 210.7)">x</text>
<text x="361.6" y="216.6">NOTE</text>
<text x="361.6" y="221.9">DEBURR</text>
<text x="381.7" y="216.6">:-(English)</text>
<text x="390" y="221.9">ALL</text>
<text x="404.9" y="221.9">UNSPECIFIED</text>
<text x="449" y="221.9">HOLES</text>
<text x="473.2" y="221.9">AND</text>
<text x="489.9" y="221.9">SHARP</text>
<text x="514.2" y="221.9">EDGES.</text>
<text x="361.6" y="232.4">NOTE</text>
<text x="381.7" y="232.4">:-(French)</text>
<text x="84.2" y="238" transform="rotate(-90 84.2 238)">3</text>
<text x="361.6" y="237.6">ÉBAVUREZ</text>
<text x="397.6" y="237.6">TOUS</text>
<text x="417.9" y="237.6">LES</text>
<text x="433.2" y="237.6">TROUS</text>
<text x="361.6" y="242.9">NON</text>
<text x="378.9" y="242.9">SPÉCIFIÉS</text>
<text x="414" y="242.9">ET</text>
<text x="425.4" y="242.9">LES</text>
<text x="440.8" y="242.9">BORDS</text>
<text x="465.4" y="242.9">TRANCHANTS.</text>
<text x="71.2" y="252.9" transform="rotate(-90 71.2 252.9)">6</text>
<text x="267.6" y="293.5">SCALE/ÉCHELLE</text>
<text x="280.9" y="288.2">SECTION</text>
<text x="311.9" y="288.2">A-A</text>
<text x="324.1" y="293.5">10:1</text>
<text x="129.1" y="295.4">6.3</text>
<text x="181.6" y="300.1">A</text>
<text x="144.6" y="307.2">10.19</text>
<text x="237.5" y="317.8">NOTE</text>
<text x="257.7" y="317.8">:</text>
<text x="264.1" y="317.8">(English)</text>
<text x="119" y="319.9">SCALE/ÉCHELLE</text>
<text x="175.6" y="319.9">10:1</text>
<text x="237.5" y="323">#</text>
<text x="246.1" y="323">MATERIAL:</text>
<text x="281.5" y="323">Tungsten</text>
<text x="314.2" y="323">carbide</text>
<text x="237.5" y="328.3">#</text>
<text x="246.1" y="328.3">FINISH:</text>
<text x="272.5" y="328.3">N.A.</text>
<text x="237.5" y="333.5">#</text>
<text x="246.1" y="333.5">MACHINING:</text>
<text x="237.5" y="338.8">#</text>
<text x="246.1" y="338.8">WEIGHT(Kg</text>
<text x="284" y="338.8">):</text>
<text x="293.3" y="338.8">0.01</text>
<text x="311.6" y="338.8">kg</text>
<text x="237.5" y="349.3">NOTE</text>
<text x="257.7" y="349.3">:-(French)</text>
<text x="237.5" y="354.5">#</text>
<text x="237.5" y="359.8">#</text>
<text x="246.1" y="354.5">MATÉRIEL</text>
<text x="246.1" y="359.8">FINITION</text>
<text x="275.9" y="359.8">:</text>
<text x="279.2" y="354.5">:</text>
<text x="285.6" y="354.5">Tungsten</text>
<text x="286.5" y="359.8">N.A.</text>
<text x="318.3" y="354.5">carbide</text>
<text x="237.5" y="365">#</text>
<text x="246.1" y="365">MACHINES</text>
<text x="281.5" y="365">:</text>
<text x="237.5" y="370.3">#</text>
<text x="246.1" y="370.3">POIDS</text>
<text x="268.5" y="370.3">(Kg):</text>
<text x="288.8" y="370.3">0.01</text>
<text x="307.1" y="370.3">kg</text>
</g>
<text font-size="5.6" x="470.5" y="365.5">WIPRO PARI GROUP</text>
<g font-size="5.4">
<text x="192.2" y="21.2">h</text>
<text x="250" y="233.2" transform="rotate(-90 250 233.2)">O2.2</text>
</g>
<g font-size="4.9">
<text x="30" y="6.9">1</text>
<text x="76.7" y="6.9">2</text>
<text x="127" y="6.9">3</text>
<text x="176.5" y="6.9">4</text>
<text x="226.7" y="6.9">5</text>
<text x="275.4" y="6.9">6</text>
<text x="326.4" y="6.9">7</text>
<text x="375" y="6.9">8</text>
<text x="425.8" y="6.9">9</text>
<text x="473.9" y="7.3">10</text>
<text x="524.3" y="6.9">11</text>
<text x="570.2" y="6.9">12</text>
<text x="13.6" y="35.1">H</text>
<text x="587.6" y="35.1">H</text>
<text x="13.2" y="87.5">G</text>
<text x="587.2" y="87.5">G</text>
<text x="13.2" y="137">F</text>
<text x="587.2" y="137">F</text>
<text x="13.2" y="187.6">E</text>
<text x="587.2" y="187.6">E</text>
<text x="13.2" y="237">D</text>
<text x="587.2" y="237">D</text>
<text x="13.4" y="287.1">C</text>
<text x="587.4" y="287.1">C</text>
<text x="13.4" y="336.2">B</text>
<text x="587.4" y="336.2">B</text>
<text x="13.4" y="389.3">A</text>
<text x="587.4" y="389.3">A</text>
<text x="30" y="416.9">1</text>
<text x="76.7" y="416.9">2</text>
<text x="127" y="416.9">3</text>
<text x="176.5" y="416.9">4</text>
<text x="226.7" y="416.9">5</text>
<text x="275.4" y="416.9">6</text>
<text x="326.4" y="416.9">7</text>
<text x="375" y="416.9">8</text>
<text x="425.8" y="416.9">9</text>
<text x="473.9" y="417.3">10</text>
<text x="524.3" y="416.9">11</text>
<text x="570.2" y="416.9">12</text>
</g>
<g font-size="4.2">
<text x="423.7" y="14.3">NOTE : STANDARD FASTENER TORQUE AS PER STD-DES-01-00</text>
<text x="553.8" y="14">FR-DES-006-00</text>
<text x="21.1" y="404.3">NOTE FOR WIPRO PARI DESIGN -REF. ONLY</text>
<text x="44.5" y="408.8">WEAR DETAILS : N.A.</text>
</g>
<g font-size="4">
<text x="156.4" y="171.3">1</text>
<text x="318.8" y="197.2">1</text>
<text x="404.7" y="352.2">1</text>
</g>
<g font-size="3.9">
<text x="400" y="357.1">REVISION</text>
<text x="455.9" y="357.1">DESCRIPTION</text>
<text x="526.4" y="357.1">DATE</text>
<text x="540" y="357.1">DRN.BY</text>
<text x="357.8" y="383.3">RESERVED</text>
<text x="382.3" y="383.3">SPACE</text>
<text x="357.8" y="388.9">FOR</text>
<text x="357.8" y="394.5">CONTROLLED</text>
<text x="387.8" y="394.5">COPY</text>
<text x="357.8" y="400">STAMP</text>
</g>
<text font-size="3.6" x="482.9" y="376.1">ALINGMENT THEET</text>
<text font-size="3.5" x="402.4" y="373.3">www.wipropari.com</text>
<g font-size="3.3">
<text x="417.4" y="351.5">GEOMETRIC</text>
<text x="439.5" y="351.5">TOLERANCES</text>
<text x="464.3" y="351.5">CHANGED</text>
<text x="541.6" y="351.4">7273</text>
</g>
<g font-size="3.1">
<text x="565.1" y="353.5">LIMITS</text>
<text x="562" y="371.7">DRAWING TYPE</text>
<text x="437" y="372.3">DESCRIPTION</text>
<text x="436.5" y="380.8">SURFACE AREA</text>
<text x="453.3" y="380.8">SURFACE TREATMENT</text>
<text x="489.7" y="380.8">MACHINING</text>
<text x="509.5" y="380.8">DESIGN UNIT</text>
<text x="530.6" y="380.8">DESIGN UNIT CD.</text>
<text x="558" y="380.6">TEAM NO.</text>
<text x="570.3" y="380.7">SHEET SIZE</text>
<text x="575.6" y="386.1">A2</text>
<text x="436.4" y="391.1">REFERENCE DWG.</text>
<text x="437.8" y="395.5">DRN.BY</text>
<text x="451.4" y="395.4">CHKD.BY</text>
<text x="466.6" y="395.5">APPD.BY</text>
<text x="486.7" y="395.4">MATERIAL</text>
<text x="488.9" y="390.9">PART CLASS.</text>
<text x="515.6" y="390.9">HEAT TREATMENT</text>
<text x="519.6" y="395.9">DRG./PART CODE</text>
<text x="558.9" y="395.5">REV.</text>
<text x="571.4" y="395.6">SCALE</text>
<text x="484.3" y="404.2">NET WEIGHT-Kg</text>
<text x="571.4" y="404.7">SHEET</text>
</g>
<text font-size="3" x="579.5" y="230.1">°</text>
<g font-size="2.8">
<text x="299.1" y="332.1">3.2 ( 1.6 )</text>
<text x="521.5" y="351.2">14.07.2025</text>
<text x="560.4" y="357.7">Gen Tol.: IS 2102</text>
<text x="306.7" y="363.6">3.2 ( 1.6 )</text>
<text x="399.1" y="376.6">1.ALL DIMENSIONS ARE</text>
<text x="399" y="382.7">2.DO NOT SCALE</text>
<text x="399" y="388.7">3.IF IN DOUBT ,</text>
<text x="399" y="395.4">LOCATION :</text>
<text x="420.5" y="396">PUNE</text>
<text x="404.2" y="402">ALL RIGHTS OF REPRODUCTION &amp;</text>
<text x="437" y="401.2">02006920</text>
<text x="451.3" y="401.2">03004785</text>
<text x="466.7" y="401.2">03002882</text>
<text x="404.7" y="405.4">DISTRIBUTION ARE RESERVED</text>
</g>
<g font-size="2.7">
<text x="564.6" y="376.2">MACHINING</text>
<text x="399.9" y="379.7">IN mm</text>
<text x="399.7" y="385.7">DRAWING.</text>
<text x="436.9" y="385.4">0.53 in^2</text>
<text x="471.4" y="385.5">#</text>
<text x="498.9" y="385">#</text>
<text x="513.6" y="385.3">WPP</text>
<text x="537.3" y="385.1">0100</text>
<text x="399.7" y="391.8">ASK TEAM MEMBER</text>
<text x="474.6" y="391.2">---</text>
<text x="561" y="391.1">---</text>
<text x="493.4" y="399.5">#</text>
<text x="572.8" y="399.7">10:1</text>
<text x="400.1" y="402.5">C</text>
<text x="436.6" y="408.7">14/07/2025</text>
<text x="450.9" y="408.8">14/07/2025</text>
<text x="466" y="408.9">14/07/2025</text>
<text x="489.6" y="408.5">0.01 kg</text>
<text x="571.4" y="408.7">1 OF 1</text>
</g>
<g font-size="2.5">
<text x="554.9" y="218.3">DEBURR AND REMOVE SHARP</text>
<text x="555.2" y="221">EDGES UNLESS SHARP EDGE</text>
<text x="556.1" y="227.1">UNSP.RADII</text>
<text x="556.8" y="223.8">REQUIREMENT SPECIFIED</text>
<text x="571.4" y="226.9">UNSP.CHF.</text>
<text x="559.2" y="229.9">0.5 R</text>
<text x="572.3" y="230.1">0.5 X 45</text>
<text x="559.8" y="238">UP TO 10</text>
<text x="576.1" y="238.1">±1.5°</text>
<text x="558.5" y="242.2">10 UP TO 50</text>
<text x="575.5" y="242.3">±0°50'</text>
<text x="557.4" y="250.7">120 UP TO 400</text>
<text x="557.9" y="246.5">50 UP TO 120</text>
<text x="575.5" y="250.7">±0°15'</text>
<text x="575.5" y="246.5">±0°25'</text>
<text x="558.7" y="259.4">0.5 UP TO 3</text>
<text x="559.5" y="263.7">3 UP TO 6</text>
<text x="576.6" y="263.6">±0.2</text>
<text x="576.6" y="259.4">±0.1</text>
<text x="559" y="267.9">6 UP TO 30</text>
<text x="576.6" y="267.9">±0.5</text>
<text x="557.8" y="272.2">30 UP TO 120</text>
<text x="576.6" y="272.2">±0.8</text>
<text x="556.9" y="280.7">315 UP TO 1000</text>
<text x="557.3" y="276.4">120 UP TO 315</text>
<text x="576.6" y="276.4">±1.2</text>
<text x="577.7" y="280.7">±2</text>
<text x="556.4" y="284.9">1000 UP TO 2000</text>
<text x="577.6" y="284.9">±3</text>
<text x="558.9" y="289.2">OVER 2000</text>
<text x="577.7" y="289.3">±4</text>
<text x="560" y="297.9">UP TO 10</text>
<text x="577.1" y="297.9">±1°</text>
<text x="558.5" y="302.1">10 UP TO 50</text>
<text x="575.5" y="302.1">±0°30'</text>
<text x="557.4" y="310.6">120 UP TO 400</text>
<text x="558.2" y="306.3">50 UP TO 120</text>
<text x="575.5" y="310.6">±0°10'</text>
<text x="575.5" y="306.4">±0°20'</text>
<text x="558.8" y="319.2">0.5 UP TO 3</text>
<text x="559.4" y="323.4">3 UP TO 6</text>
<text x="576.6" y="319.2">±0.1</text>
<text x="576.6" y="323.5">±0.1</text>
<text x="558.9" y="327.7">6 UP TO 30</text>
<text x="576.7" y="327.7">±0.2</text>
<text x="557.8" y="332">30 UP TO 120</text>
<text x="576.6" y="332">±0.3</text>
<text x="556.8" y="340.5">315 UP TO 1000</text>
<text x="557.3" y="336.3">120 UP TO 315</text>
<text x="576.6" y="336.3">±0.5</text>
<text x="576.6" y="340.5">±0.8</text>
<text x="556.2" y="344.7">1000 UP TO 2000</text>
<text x="576.6" y="344.7">±1.2</text>
<text x="558.9" y="349">OVER 2000</text>
<text x="577.6" y="349">±2</text>
</g>
<g font-size="2.4">
<text x="7.7" y="382.7" transform="rotate(-90 7.7 382.7)">Uploading\2022-23\P23Y5\P23Y5B154536.dft</text>
<text x="7.7" y="409.8" transform="rotate(-90 7.7 409.8)">\\srv01043\ExDM</text>
</g>
<g font-size="2.1">
<text x="558.5" y="232.4">UNSPECIFIED TOL.(FAB)</text>
<text x="559.5" y="234.7">FOR ANGULAR IN mm.</text>
<text x="558.6" y="253.9">UNSPECIFIED TOL.(FAB)</text>
<text x="560.7" y="256.3">FOR LINEAR IN mm.</text>
<text x="558.7" y="292.3">UNSPECIFIED TOL.(M/C)</text>
<text x="559.6" y="294.7">FOR ANGULAR IN mm.</text>
<text x="558.7" y="313.7">UNSPECIFIED TOL.(M/C)</text>
<text x="560.6" y="316.1">FOR LINEAR IN mm.</text>
</g>
</svg>
